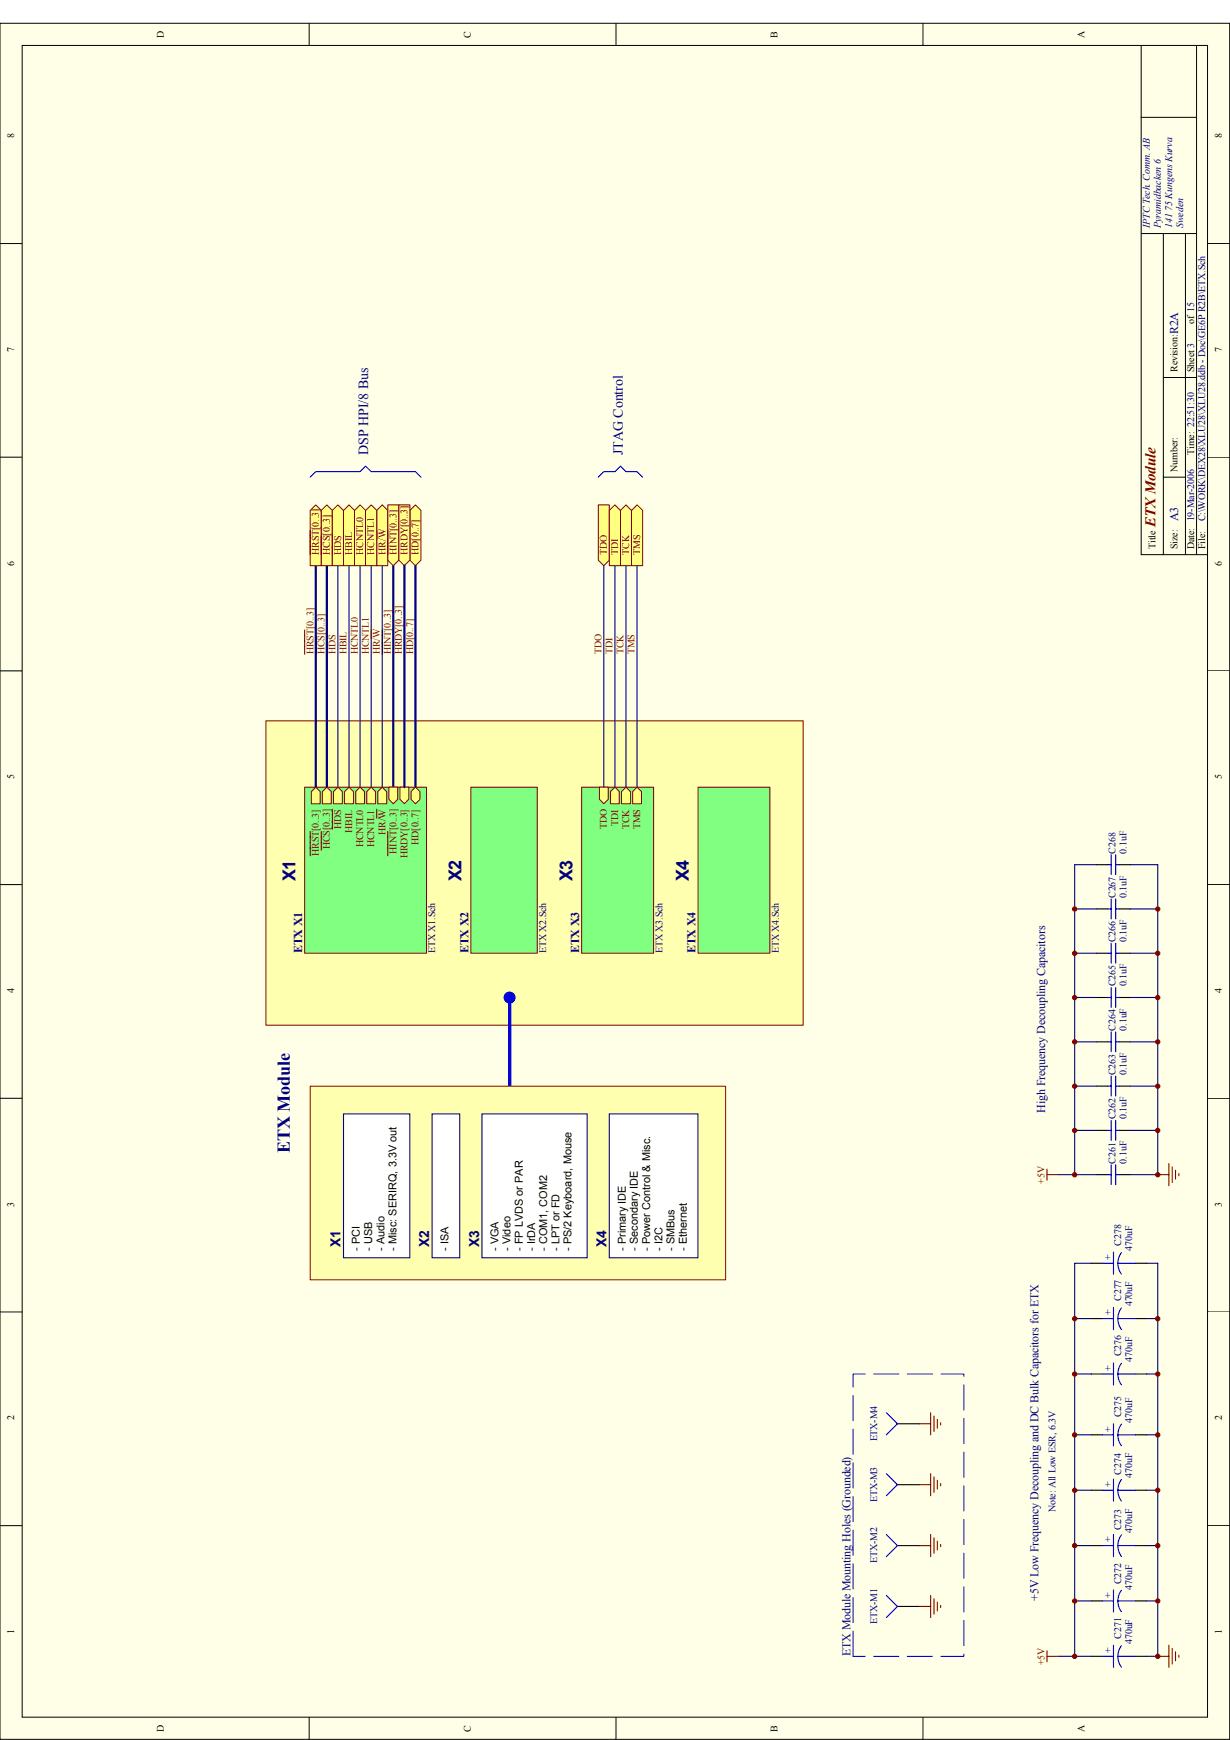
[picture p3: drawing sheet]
<svg xmlns="http://www.w3.org/2000/svg" width="297mm" height="420mm" viewBox="0 0 297 420" stroke-linecap="round" stroke-linejoin="round" font-family="sans-serif">
<path d="M0 5.6h297v414.4h-297z" fill="#ffffe8"/>
<g fill="none" stroke="#000" stroke-width=".24">
<path d="M0 5.6h297v414.4h-297zM5.4 11h286.2v403.6h-286.2zM74.7 5.6v5.4M148.8 5.6v5.4M222.9 5.6v5.4M275.6 11v17.3h13.4M289 11v122.9M275.6 28.3v105.6h16M0 58.8h5.4M275.6 56.4h13.4M280.9 56.4v77.5M286.3 56.4v77.5"/>
<path d="M291.6 58.8h5.4M280.9 91.2h8.1M0 110.4h5.4M280.9 115.2h5.4M291.6 110.4h5.4M0 162h5.4M291.6 162h5.4M0 213.6h5.4M291.6 213.6h5.4M0 265.2h5.4M291.6 265.2h5.4M0 316.8h5.4"/>
<path d="M291.6 316.8h5.4M0 368.4h5.4M291.6 368.4h5.4M74.7 414.6v5.4M148.8 414.6v5.4M222.9 414.6v5.4"/>
</g>
<path d="M64.2 174.1h129.8v73.4h-129.8z" fill="#ffffb0"/>
<path d="M64.2 174.1h129.8v73.5h-129.8z" fill="none" stroke="#800000" stroke-width=".24"/>
<path d="M91 123.2l1.3-1.3 1.3 1.3v13.4h-2.6z" fill-rule="evenodd" fill="#ffff80" stroke="#800000" stroke-width=".24"/>
<path d="M91 128v2.2M73.6 152.1v5.9M76.3 153.4v4.6M78.9 153.2v4.8M92.3 152.1v5.9" fill="none" stroke="#800000" stroke-width=".27"/>
<path d="M76.3 136.6v53.5M78.9 136.6v53.5M95 136.6v53.5M100.3 136.6v53.5" fill="none" stroke="#000080" stroke-width=".53"/>
<path d="M84.3 136.6v53.5M87 136.6v53.5M89.6 136.6v53.5M92.3 136.6v53.5" fill="none" stroke="#000080" stroke-width=".27"/>
<path d="M93.6 121.9h2.7v13.4l-1.3 1.3-1.4-1.3z" fill-rule="evenodd" fill="#ffff80" stroke="#800000" stroke-width=".24"/>
<path d="M93.6 128v5.9" fill="none" stroke="#800000" stroke-width=".27"/>
<path d="M74.9 123.2l1.4-1.3 1.3 1.3v13.4h-2.7z" fill-rule="evenodd" fill="#ffff80" stroke="#800000" stroke-width=".24"/>
<path d="M74.9 128v5.9" fill="none" stroke="#800000" stroke-width=".27"/>
<path d="M77.6 123.2l1.3-1.3 1.4 1.3v13.4h-2.7z" fill-rule="evenodd" fill="#ffff80" stroke="#800000" stroke-width=".24"/>
<path d="M77.6 129.4v4.5" fill="none" stroke="#800000" stroke-width=".27"/>
<path d="M80.3 123.2l1.3-1.3 1.4 1.3v13.4h-2.7z" fill-rule="evenodd" fill="#ffff80" stroke="#800000" stroke-width=".24"/>
<path d="M80.3 129.1v4.8" fill="none" stroke="#800000" stroke-width=".27"/>
<g fill="#ffff80" stroke="#800000" stroke-width=".24">
<path d="M83 123.2l1.3-1.3 1.3 1.3v13.4h-2.6z" fill-rule="evenodd"/>
<path d="M85.6 123.2l1.4-1.3 1.3 1.3v13.4h-2.7z" fill-rule="evenodd"/>
<path d="M88.3 123.2l1.3-1.3 1.4 1.3v13.4h-2.7z" fill-rule="evenodd"/>
<path d="M99 123.2l1.3-1.3 1.4 1.3v12.1l-1.4 1.3-1.3-1.3z" fill-rule="evenodd"/>
</g>
<g fill="none" stroke="#000" stroke-width=".27">
<path d="M264.9 219.5h2.7M264.9 208.8h2.7M270.2 219.5h2.7M270.2 208.8h2.7M264.9 230.2h2.7M270.2 230.2h2.7M264.9 251.6h2.7M264.9 240.9h2.7M270.2 251.6h2.7M270.2 240.9h2.7M264.9 273h2.7M264.9 262.3h2.7"/>
<path d="M270.2 273h2.7M270.2 262.3h2.7M264.9 283.6h2.7M270.2 283.6h2.7M263.5 318.4h2.7M263.5 305h2.7M274.3 318.4h2.6M274.3 305h2.6M263.5 331.8h2.7M274.3 331.8h2.6M216.7 358.5h5.4M216.7 343.8h5.4"/>
<path d="M263.5 346.5h2.7M263.5 359.8h2.7M274.3 346.5h2.6M274.3 359.8h2.6M216.7 373.2h5.4M263.5 373.2h2.7M274.3 373.2h2.6M216.7 387.9h5.4M263.5 400h2.7M263.5 386.6h2.7M274.3 400h2.6M274.3 386.6h2.6"/>
</g>
<g fill="none" stroke="#00f" stroke-width=".27">
<path d="M267.6 219.5h.8M267.6 208.8h.8M268.4 206.4v4.8M268.4 217.1v4.8M269.4 206.4v4.8M269.4 217.1v4.8M269.4 219.5h.8M269.4 208.8h.8M267.6 230.2h.8M268.4 227.8v4.8M268.4 238.5v4.8M269.4 227.8v4.8"/>
<path d="M269.4 238.5v4.8M269.4 230.2h.8M267.6 251.6h.8M267.6 240.9h.8M268.4 249.2v4.8M268.4 259.9v4.8M269.4 249.2v4.8M269.4 259.9v4.8M269.4 251.6h.8M269.4 240.9h.8M267.6 273h.8M267.6 262.3h.8"/>
<path d="M268.4 270.5v4.9M269.4 273h.8M269.4 270.5v4.9M269.4 262.3h.8M267.6 283.6h.8M268.4 281.3v4.8M269.4 281.3v4.8M269.4 283.6h.8M266.2 318.4h2.7M266.2 305h2.7M268.9 302.4v5.3M268.9 315.7v5.4"/>
<path d="M270 318.4h4.3M270 305h4.3M270.8 315.8a4.3 4.3 0 0 0 0 5.2M270.8 302.5a4.3 4.3 0 0 0 0 5.2M266.2 331.8h2.7M268.9 329.1v5.3M270 331.8h4.3M270.8 329.2a4.3 4.3 0 0 0 0 5.2M214 355.8l2.7 2.7-2.7 2.7M214 341.1l2.7 2.7-2.7 2.7M266.2 346.5h2.7M266.2 359.8h2.7"/>
<path d="M268.9 343.8v5.4M268.9 357.2v5.3M270 346.5h4.3M270 359.8h4.3M270.8 343.9a4.4 4.4 0 0 0 0 5.2M270.8 357.3a4.3 4.3 0 0 0 0 5.2M214 370.5l2.7 2.7-2.7 2.7M266.2 373.2h2.7M268.9 370.5v5.4M270 373.2h4.3M270.8 370.6a4.4 4.4 0 0 0 0 5.2M214 385.2l2.7 2.7-2.7 2.7"/>
<path d="M266.2 400h2.7M266.2 386.6h2.7M268.9 383.9v5.3M268.9 397.3v5.3M270 400h4.3M270 386.6h4.3M270.8 397.4a4.3 4.3 0 0 0 0 5.2M270.8 384a4.3 4.3 0 0 0 0 5.2"/>
</g>
<g fill="none" stroke="#000080" stroke-width=".27">
<path d="M259.5 219.5h5.4M264.9 208.8h-5.4v74.8h5.4M272.9 208.8h6.7v74.8h-6.7M272.9 219.5h6.7M259.5 230.2h5.4M272.9 230.2h6.7M259.5 240.9h5.4M259.5 251.6h5.4M272.9 240.9h6.7M272.9 251.6h6.7M259.5 273h5.4M259.5 262.3h5.4"/>
<path d="M272.9 273h6.7M272.9 262.3h6.7M255.5 283.6h4M259.5 318.4h4M263.5 305h-4v95M276.9 318.4h2.7M276.9 305h2.7v95h-2.7M259.5 331.8h4M276.9 331.8h2.7M259.5 346.5h4M259.5 359.8h4M276.9 346.5h2.7"/>
<path d="M276.9 359.8h2.7M259.5 373.2h4M276.9 373.2h2.7M255.5 400h8M259.5 386.6h4M276.9 386.6h2.7"/>
</g>
<g fill="none" stroke="#800000" stroke-width=".27">
<path d="M89.6 152.1v2.2M252.8 282.3v2.7M252.8 283.6h2.7M279.6 283.6h2.7M282.3 281v5.3M283.1 281.8v3.7M283.9 282.6v2.1M284.7 283.4v.5M222.1 358.5h2.6M222.1 343.8h2.6M224.7 341.1v5.4M224.7 355.8v5.4"/>
<path d="M225.6 341.9v3.8M225.6 356.6v3.8M226.4 342.7v2.2M226.4 357.4v2.2M227.2 343.5v.6M227.2 358.2v.6M222.1 373.2h2.6M224.7 370.5v5.4M225.6 371.3v3.8M226.4 372.1v2.2M227.2 372.9v.6M222.1 387.9h2.6"/>
<path d="M224.7 385.2v5.4M225.6 386v3.8M226.4 386.9v2.1M227.2 387.7v.5M252.8 398.6v2.7M252.8 400h2.7M279.6 400h2.7M282.3 397.3v5.3M283.1 398.1v3.7M283.9 398.9v2.1M284.7 399.7v.5"/>
</g>
<g fill="#800000" stroke="#800000" stroke-width=".24">
<circle cx="259.5" cy="400" r=".53"/>
<circle cx="259.5" cy="318.4" r=".53"/>
<circle cx="259.5" cy="373.2" r=".53"/>
<circle cx="259.5" cy="386.6" r=".53"/>
<circle cx="259.5" cy="331.8" r=".53"/>
<circle cx="259.5" cy="346.5" r=".53"/>
<circle cx="259.5" cy="359.9" r=".53"/>
<circle cx="279.6" cy="400" r=".53"/>
<circle cx="279.6" cy="318.4" r=".53"/>
<circle cx="279.6" cy="346.5" r=".53"/>
<circle cx="279.6" cy="373.2" r=".53"/>
<circle cx="279.6" cy="386.6" r=".53"/>
<circle cx="279.6" cy="331.8" r=".53"/>
<circle cx="279.6" cy="359.9" r=".53"/>
<circle cx="279.6" cy="240.9" r=".53"/>
<circle cx="279.6" cy="262.3" r=".53"/>
<circle cx="279.6" cy="273" r=".53"/>
<circle cx="279.6" cy="283.7" r=".53"/>
<circle cx="279.6" cy="251.6" r=".53"/>
<circle cx="279.6" cy="230.2" r=".53"/>
<circle cx="279.6" cy="219.5" r=".53"/>
<circle cx="259.5" cy="273" r=".53"/>
<circle cx="259.5" cy="262.3" r=".53"/>
<circle cx="259.5" cy="240.9" r=".53"/>
<circle cx="259.5" cy="251.6" r=".53"/>
<circle cx="259.5" cy="283.7" r=".53"/>
<circle cx="259.5" cy="230.2" r=".53"/>
<circle cx="259.5" cy="219.5" r=".53"/>
</g>
<path d="M206 400v-68.2h26.8v68.2h-26.8" fill="none" stroke="#00f" stroke-width=".24" stroke-dasharray="6.1 2"/>
<g fill="#ffff80" stroke="#800000" stroke-width=".24">
<path d="M144.5 121.9h2.7v13.4l-1.4 1.3-1.3-1.3z" fill-rule="evenodd"/>
<path d="M147.2 123.2l1.3-1.3 1.3 1.3v13.4h-2.6z" fill-rule="evenodd"/>
<path d="M149.8 123.2l1.4-1.3 1.3 1.3v13.4h-2.7z" fill-rule="evenodd"/>
<path d="M152.5 123.2l1.3-1.3 1.4 1.3v13.4h-2.7z" fill-rule="evenodd"/>
</g>
<path d="M74.9 115.2l1.4-1.3h10.7l1.3-1.3 1.3 1.3h10.7l1.4 1.3M144.5 115.2l1.3-1.3h2.7l1.3-1.3 1.4 1.3h2.6l1.4 1.3" fill="none" stroke="#00f" stroke-width=".27"/>
<circle cx="123.1" cy="240.9" r="1.33" fill="#00f" stroke="#00f" stroke-width=".24"/>
<path d="M123.1 240.9v21.4" fill="none" stroke="#00f" stroke-width=".8"/>
<path d="M74.9 262.3h100.3v46.7h-100.3z" fill="#ffffb0"/>
<path d="M74.9 262.3h100.3v46.7h-100.3z" fill="none" stroke="#800000" stroke-width=".24"/>
<g fill="#fff" stroke="#11037e" stroke-width=".27">
<path d="M83 269h16v34.7h-16z" fill-rule="evenodd"/>
<path d="M104.4 269h6.6v34.7h-6.6z" fill-rule="evenodd"/>
<path d="M116.4 269h25.4v34.7h-25.4z" fill-rule="evenodd"/>
<path d="M147.2 269h21.4v34.7h-21.4z" fill-rule="evenodd"/>
</g>
<path d="M81.6 136.6v53.5" fill="none" stroke="#000080" stroke-width=".27"/>
<path d="M73.6 190.1h29.4v40.1h-29.4z" fill="#80ff80"/>
<path d="M73.6 190.1h29.4v40.1h-29.4z" fill="none" stroke="#800000" stroke-width=".24"/>
<g fill="#ffff80" stroke="#800000" stroke-width=".24">
<path d="M100.3 190.1l1.1 1v1.9l-1.1 1.1-1-1.1v-1.9z" fill-rule="evenodd"/>
<path d="M75.2 191.1l1.1-1 1 1v3h-2.1z" fill-rule="evenodd"/>
</g>
<path d="M74.9 200.8v5.9" fill="none" stroke="#800000" stroke-width=".27"/>
<path d="M93.9 190.1h2.2v2.9l-1.1 1.1-1.1-1.1z" fill-rule="evenodd" fill="#ffff80" stroke="#800000" stroke-width=".24"/>
<path d="M93.6 200.8v5.9" fill="none" stroke="#800000" stroke-width=".27"/>
<path d="M77.9 191.1l1-1 1.1 1v3h-2.1z" fill-rule="evenodd" fill="#ffff80" stroke="#800000" stroke-width=".24"/>
<path d="M77.6 200.8v4.5" fill="none" stroke="#800000" stroke-width=".27"/>
<path d="M81.6 190.1l1.1 1v3h-2.2v-3z" fill-rule="evenodd" fill="#ffff80" stroke="#800000" stroke-width=".24"/>
<path d="M80.3 195.4v4.8" fill="none" stroke="#800000" stroke-width=".27"/>
<g fill="#ffff80" stroke="#800000" stroke-width=".24">
<path d="M83.2 191.1l1.1-1 1 1v3h-2.1z" fill-rule="evenodd"/>
<path d="M87 190.1l1 1v3h-2.1v-3z" fill-rule="evenodd"/>
<path d="M88.6 191.1l1-1 1.1 1v3h-2.1z" fill-rule="evenodd"/>
<path d="M91.2 191.1l1.1-1 1.1 1v3h-2.2z" fill-rule="evenodd"/>
</g>
<path d="M91 195.4v2.2" fill="none" stroke="#800000" stroke-width=".27"/>
<path d="M96.6 190.1h2.1v2.9l-1 1.1-1.1-1.1z" fill-rule="evenodd" fill="#ffff80" stroke="#800000" stroke-width=".24"/>
<path d="M113.7 190.1h16.1v40.1h-16.1z" fill="#80ff80"/>
<path d="M113.7 190.1h16.1v40.1h-16.1z" fill="none" stroke="#800000" stroke-width=".24"/>
<path d="M140.5 190.1h17.3v40.1h-17.3z" fill="#80ff80"/>
<path d="M140.5 190.1h17.3v40.1h-17.3z" fill="none" stroke="#800000" stroke-width=".24"/>
<g fill="#ffff80" stroke="#800000" stroke-width=".24">
<path d="M144.8 190.1h2.1v2.9l-1.1 1.1-1-1.1z" fill-rule="evenodd"/>
<path d="M147.4 191.1l1.1-1 1.1 1v3h-2.2z" fill-rule="evenodd"/>
<path d="M150.1 191.1l1.1-1 1 1v3h-2.1z" fill-rule="evenodd"/>
<path d="M153.8 190.1l1.1 1v3h-2.1v-3z" fill-rule="evenodd"/>
</g>
<path d="M168.6 190.1h17.3v40.1h-17.3z" fill="#80ff80"/>
<path d="M168.6 190.1h17.3v40.1h-17.3z" fill="none" stroke="#800000" stroke-width=".24"/>
<path d="M145.8 136.6v53.5M148.5 136.6v53.5M151.2 136.6v53.5M153.8 136.6v53.5" fill="none" stroke="#000080" stroke-width=".27"/>
<path d="M96.3 121.9h2.7v13.4l-1.3 1.3-1.4-1.3z" fill-rule="evenodd" fill="#ffff80" stroke="#800000" stroke-width=".24"/>
<path d="M97.7 136.6v53.5" fill="none" stroke="#000080" stroke-width=".53"/>
<g font-size="4.3" fill="#000080">
<text x="71.3" y="212.8" transform="rotate(-90 71.3 212.8)">X1</text>
<text x="111.5" y="212.8" transform="rotate(-90 111.5 212.8)">X2</text>
<text x="138.2" y="212.8" transform="rotate(-90 138.2 212.8)">X3</text>
<text x="166.3" y="212.8" transform="rotate(-90 166.3 212.8)">X4</text>
<text x="70" y="278.3" transform="rotate(-90 70 278.3)">ETX Module</text>
</g>
<text font-size="3.6" fill="#800000" x="279.1" y="127.2" transform="rotate(-90 279.1 127.2)">ETX Module</text>
<g font-size="3.4" fill="#000080">
<text x="88.9" y="109.9" transform="rotate(-90 88.9 109.9)">DSP HPI/8 Bus</text>
<text x="150.4" y="109.9" transform="rotate(-90 150.4 109.9)">JTAG Control</text>
<text x="82.3" y="301" transform="rotate(-90 82.3 301)">X1</text>
<text x="103.7" y="301" transform="rotate(-90 103.7 301)">X2</text>
<text x="115.7" y="301" transform="rotate(-90 115.7 301)">X3</text>
<text x="146.5" y="301" transform="rotate(-90 146.5 301)">X4</text>
</g>
<g font-size="2.9" fill="#000080">
<text x="284.5" y="80.7" transform="rotate(-90 284.5 80.7)">R2A</text>
<text x="284.5" y="125.9" transform="rotate(-90 284.5 125.9)">A3</text>
<text x="73" y="230.2" transform="rotate(-90 73 230.2)">ETX X1</text>
<text x="113.1" y="230.2" transform="rotate(-90 113.1 230.2)">ETX X2</text>
<text x="139.9" y="230.2" transform="rotate(-90 139.9 230.2)">ETX X3</text>
<text x="168" y="230.2" transform="rotate(-90 168 230.2)">ETX X4</text>
<text x="252.4" y="268.7" transform="rotate(-90 252.4 268.7)">High Frequency Decoupling Capacitors</text>
<text x="250.8" y="386.6" transform="rotate(-90 250.8 386.6)">+5V Low Frequency Decoupling and DC Bulk Capacitors for ETX</text>
<text x="205.4" y="400" transform="rotate(-90 205.4 400)">ETX Module Mounting Holes (Grounded)</text>
</g>
<g font-size="2.6">
<text x="86.9" y="302.1" transform="rotate(-90 86.9 302.1)">- PCI</text>
<text x="89.9" y="302.1" transform="rotate(-90 89.9 302.1)">- USB</text>
<text x="92.8" y="302.1" transform="rotate(-90 92.8 302.1)">- Audio</text>
<text x="95.8" y="302.1" transform="rotate(-90 95.8 302.1)">- Misc: SERIRQ, 3.3V out</text>
<text x="108.3" y="302.1" transform="rotate(-90 108.3 302.1)">- ISA</text>
<text x="120.4" y="302.1" transform="rotate(-90 120.4 302.1)">- VGA</text>
<text x="123.3" y="302.1" transform="rotate(-90 123.3 302.1)">- Video</text>
<text x="126.3" y="302.1" transform="rotate(-90 126.3 302.1)">- FP LVDS or PAR</text>
<text x="129.2" y="302.1" transform="rotate(-90 129.2 302.1)">- IrDA</text>
<text x="132.1" y="302.1" transform="rotate(-90 132.1 302.1)">- COM1, COM2</text>
<text x="135.1" y="302.1" transform="rotate(-90 135.1 302.1)">- LPT or FD</text>
<text x="138" y="302.1" transform="rotate(-90 138 302.1)">- PS/2 Keyboard, Mouse</text>
<text x="151.1" y="302.1" transform="rotate(-90 151.1 302.1)">- Primary IDE</text>
<text x="154.1" y="302.1" transform="rotate(-90 154.1 302.1)">- Secondary IDE</text>
<text x="157" y="302.1" transform="rotate(-90 157 302.1)">- Power Control &amp; Misc.</text>
<text x="160" y="302.1" transform="rotate(-90 160 302.1)">- I2C</text>
<text x="162.9" y="302.1" transform="rotate(-90 162.9 302.1)">- SMBus</text>
<text x="165.8" y="302.1" transform="rotate(-90 165.8 302.1)">- Ethernet</text>
</g>
<g font-size="2.4">
<text x="39.6" y="9.1" transform="rotate(-90 39.6 9.1)">D</text>
<text x="113.7" y="9.1" transform="rotate(-90 113.7 9.1)">C</text>
<text x="187.8" y="9.1" transform="rotate(-90 187.8 9.1)">B</text>
<text x="261.9" y="9.1" transform="rotate(-90 261.9 9.1)">A</text>
<text x="3.4" y="33.4" transform="rotate(-90 3.4 33.4)">8</text>
<text x="295.1" y="33.4" transform="rotate(-90 295.1 33.4)">8</text>
<text x="288.4" y="78.3" transform="rotate(-90 288.4 78.3)">of 15</text>
<text x="3.4" y="85" transform="rotate(-90 3.4 85)">7</text>
<text x="284.4" y="89.8" transform="rotate(-90 284.4 89.8)">Revision:</text>
<text x="288.4" y="89.8" transform="rotate(-90 288.4 89.8)">Sheet 3</text>
<text x="295.1" y="85" transform="rotate(-90 295.1 85)">7</text>
<text x="284.4" y="113.9" transform="rotate(-90 284.4 113.9)">Number:</text>
<text x="288.4" y="109.9" transform="rotate(-90 288.4 109.9)">Time: 22:51:30</text>
<text x="3.4" y="136.6" transform="rotate(-90 3.4 136.6)">6</text>
<text x="279" y="132.6" transform="rotate(-90 279 132.6)">Title</text>
<text x="284.4" y="132.6" transform="rotate(-90 284.4 132.6)">Size:</text>
<text x="288.4" y="132.6" transform="rotate(-90 288.4 132.6)">Date: 19-Mar-2006</text>
<text x="291.1" y="132.6" transform="rotate(-90 291.1 132.6)">File:</text>
<text x="295.1" y="136.6" transform="rotate(-90 295.1 136.6)">6</text>
<text x="3.4" y="188.2" transform="rotate(-90 3.4 188.2)">5</text>
<text x="295.1" y="188.2" transform="rotate(-90 295.1 188.2)">5</text>
<text x="3.4" y="239.8" transform="rotate(-90 3.4 239.8)">4</text>
<text x="295.1" y="239.8" transform="rotate(-90 295.1 239.8)">4</text>
<text x="3.4" y="291.4" transform="rotate(-90 3.4 291.4)">3</text>
<text x="295.1" y="291.4" transform="rotate(-90 295.1 291.4)">3</text>
<text x="3.4" y="343" transform="rotate(-90 3.4 343)">2</text>
<text x="295.1" y="343" transform="rotate(-90 295.1 343)">2</text>
<text x="3.4" y="394.6" transform="rotate(-90 3.4 394.6)">1</text>
<text x="295.1" y="394.6" transform="rotate(-90 295.1 394.6)">1</text>
<text x="39.6" y="418.1" transform="rotate(-90 39.6 418.1)">D</text>
<text x="113.7" y="418.1" transform="rotate(-90 113.7 418.1)">C</text>
<text x="187.8" y="418.1" transform="rotate(-90 187.8 418.1)">B</text>
<text x="261.9" y="418.1" transform="rotate(-90 261.9 418.1)">A</text>
</g>
<g font-size="2.4" fill="#000080">
<text x="277.7" y="55.1" transform="rotate(-90 277.7 55.1)">IPTC Tech. Comm. AB</text>
<text x="280.4" y="55.1" transform="rotate(-90 280.4 55.1)">Pyramidbacken 6</text>
<text x="283" y="55.1" transform="rotate(-90 283 55.1)">141 75 Kungens Kurva</text>
<text x="285.7" y="55.1" transform="rotate(-90 285.7 55.1)">Sweden</text>
<text x="291.1" y="125.9" transform="rotate(-90 291.1 125.9)">C:\WORK\DEX28\XLU28\XLU28.ddb - Doc\GE6P R2B\ETX.Sch</text>
<text x="269.4" y="206.1" transform="rotate(-90 269.4 206.1)">C268</text>
<text x="272.1" y="206.1" transform="rotate(-90 272.1 206.1)">0.1uF</text>
<text x="269.4" y="216.8" transform="rotate(-90 269.4 216.8)">C267</text>
<text x="272.1" y="216.8" transform="rotate(-90 272.1 216.8)">0.1uF</text>
<text x="269.4" y="227.5" transform="rotate(-90 269.4 227.5)">C266</text>
<text x="272.1" y="227.5" transform="rotate(-90 272.1 227.5)">0.1uF</text>
<text x="105.1" y="230.2" transform="rotate(-90 105.1 230.2)">ETX X1.Sch</text>
<text x="131.9" y="230.2" transform="rotate(-90 131.9 230.2)">ETX X2.Sch</text>
<text x="160" y="230.2" transform="rotate(-90 160 230.2)">ETX X3.Sch</text>
<text x="188" y="230.2" transform="rotate(-90 188 230.2)">ETX X4.Sch</text>
<text x="269.4" y="238.2" transform="rotate(-90 269.4 238.2)">C265</text>
<text x="272.1" y="238.2" transform="rotate(-90 272.1 238.2)">0.1uF</text>
<text x="269.4" y="248.9" transform="rotate(-90 269.4 248.9)">C264</text>
<text x="272.1" y="248.9" transform="rotate(-90 272.1 248.9)">0.1uF</text>
<text x="269.4" y="259.6" transform="rotate(-90 269.4 259.6)">C263</text>
<text x="272.1" y="259.6" transform="rotate(-90 272.1 259.6)">0.1uF</text>
<text x="269.4" y="270.3" transform="rotate(-90 269.4 270.3)">C262</text>
<text x="272.1" y="270.3" transform="rotate(-90 272.1 270.3)">0.1uF</text>
<text x="269.4" y="281" transform="rotate(-90 269.4 281)">C261</text>
<text x="272.1" y="281" transform="rotate(-90 272.1 281)">0.1uF</text>
<text x="268.3" y="304.2" transform="rotate(-90 268.3 304.2)">+</text>
<text x="270.7" y="300.8" transform="rotate(-90 270.7 300.8)">C278</text>
<text x="273.4" y="302.1" transform="rotate(-90 273.4 302.1)">470uF</text>
<text x="268.3" y="317.6" transform="rotate(-90 268.3 317.6)">+</text>
<text x="270.7" y="314.1" transform="rotate(-90 270.7 314.1)">C277</text>
<text x="273.4" y="315.5" transform="rotate(-90 273.4 315.5)">470uF</text>
<text x="270.7" y="327.5" transform="rotate(-90 270.7 327.5)">C276</text>
<text x="273.4" y="328.8" transform="rotate(-90 273.4 328.8)">470uF</text>
<text x="268.3" y="331" transform="rotate(-90 268.3 331)">+</text>
<text x="268.3" y="345.7" transform="rotate(-90 268.3 345.7)">+</text>
<text x="270.7" y="342.2" transform="rotate(-90 270.7 342.2)">C275</text>
<text x="273.4" y="343.5" transform="rotate(-90 273.4 343.5)">470uF</text>
<text x="211.9" y="348.1" transform="rotate(-90 211.9 348.1)">ETX-M4</text>
<text x="268.3" y="359" transform="rotate(-90 268.3 359)">+</text>
<text x="270.7" y="356.1" transform="rotate(-90 270.7 356.1)">C274</text>
<text x="273.4" y="356.9" transform="rotate(-90 273.4 356.9)">470uF</text>
<text x="211.9" y="362.8" transform="rotate(-90 211.9 362.8)">ETX-M3</text>
<text x="254.9" y="365.2" transform="rotate(-90 254.9 365.2)">Note: All Low ESR, 6.3V</text>
<text x="270.7" y="369.5" transform="rotate(-90 270.7 369.5)">C273</text>
<text x="273.4" y="370.3" transform="rotate(-90 273.4 370.3)">470uF</text>
<text x="211.9" y="377.5" transform="rotate(-90 211.9 377.5)">ETX-M2</text>
<text x="268.3" y="372.4" transform="rotate(-90 268.3 372.4)">+</text>
<text x="270.7" y="382.6" transform="rotate(-90 270.7 382.6)">C272</text>
<text x="273.4" y="383.9" transform="rotate(-90 273.4 383.9)">470uF</text>
<text x="268.3" y="385.8" transform="rotate(-90 268.3 385.8)">+</text>
<text x="211.9" y="392.2" transform="rotate(-90 211.9 392.2)">ETX-M1</text>
<text x="270.7" y="395.7" transform="rotate(-90 270.7 395.7)">C271</text>
<text x="268.3" y="399.2" transform="rotate(-90 268.3 399.2)">+</text>
<text x="273.4" y="397" transform="rotate(-90 273.4 397)">470uF</text>
</g>
<g font-size="2.4" fill="#800000">
<text x="77" y="133.9" transform="rotate(-90 77 133.9)">HRST[0..3]</text>
<text x="79.7" y="133.9" transform="rotate(-90 79.7 133.9)">HCS[0..3]</text>
<text x="82.4" y="133.9" transform="rotate(-90 82.4 133.9)">HDS</text>
<text x="85" y="133.9" transform="rotate(-90 85 133.9)">HBIL</text>
<text x="87.7" y="133.9" transform="rotate(-90 87.7 133.9)">HCNTL0</text>
<text x="90.4" y="133.9" transform="rotate(-90 90.4 133.9)">HCNTL1</text>
<text x="93.1" y="133.9" transform="rotate(-90 93.1 133.9)">HR/W</text>
<text x="95.7" y="133.9" transform="rotate(-90 95.7 133.9)">HINT[0..3]</text>
<text x="98.4" y="133.9" transform="rotate(-90 98.4 133.9)">HRDY[0..3]</text>
<text x="101.1" y="133.9" transform="rotate(-90 101.1 133.9)">HD[0..7]</text>
<text x="146.6" y="133.9" transform="rotate(-90 146.6 133.9)">TDO</text>
<text x="149.2" y="133.9" transform="rotate(-90 149.2 133.9)">TDI</text>
<text x="151.9" y="133.9" transform="rotate(-90 151.9 133.9)">TCK</text>
<text x="154.6" y="133.9" transform="rotate(-90 154.6 133.9)">TMS</text>
<text x="75.7" y="158" transform="rotate(-90 75.7 158)">HRST[0..3]</text>
<text x="78.4" y="158" transform="rotate(-90 78.4 158)">HCS[0..3]</text>
<text x="81" y="158" transform="rotate(-90 81 158)">HDS</text>
<text x="83.7" y="158" transform="rotate(-90 83.7 158)">HBIL</text>
<text x="86.4" y="158" transform="rotate(-90 86.4 158)">HCNTL0</text>
<text x="89" y="158" transform="rotate(-90 89 158)">HCNTL1</text>
<text x="91.7" y="158" transform="rotate(-90 91.7 158)">HR/W</text>
<text x="94.4" y="158" transform="rotate(-90 94.4 158)">HINT[0..3]</text>
<text x="97.1" y="158" transform="rotate(-90 97.1 158)">HRDY[0..3]</text>
<text x="99.8" y="158" transform="rotate(-90 99.8 158)">HD[0..7]</text>
<text x="145.2" y="158" transform="rotate(-90 145.2 158)">TDO</text>
<text x="147.9" y="158" transform="rotate(-90 147.9 158)">TDI</text>
<text x="150.6" y="158" transform="rotate(-90 150.6 158)">TCK</text>
<text x="153.3" y="158" transform="rotate(-90 153.3 158)">TMS</text>
<text x="82.4" y="200.2" transform="rotate(-90 82.4 200.2)">HDS</text>
<text x="85" y="201" transform="rotate(-90 85 201)">HBIL</text>
<text x="93.1" y="201.6" transform="rotate(-90 93.1 201.6)">HR/W</text>
<text x="101.1" y="204" transform="rotate(-90 101.1 204)">HD[0..7]</text>
<text x="146.6" y="200.2" transform="rotate(-90 146.6 200.2)">TDO</text>
<text x="149.2" y="199.4" transform="rotate(-90 149.2 199.4)">TDI</text>
<text x="151.9" y="200.2" transform="rotate(-90 151.9 200.2)">TCK</text>
<text x="154.6" y="200.2" transform="rotate(-90 154.6 200.2)">TMS</text>
<text x="77" y="206.7" transform="rotate(-90 77 206.7)">HRST[0..3]</text>
<text x="79.7" y="205.1" transform="rotate(-90 79.7 205.1)">HCS[0..3]</text>
<text x="87.7" y="204.5" transform="rotate(-90 87.7 204.5)">HCNTL0</text>
<text x="90.4" y="204.5" transform="rotate(-90 90.4 204.5)">HCNTL1</text>
<text x="95.7" y="206.1" transform="rotate(-90 95.7 206.1)">HINT[0..3]</text>
<text x="98.4" y="207.2" transform="rotate(-90 98.4 207.2)">HRDY[0..3]</text>
<text x="252.3" y="285.8" transform="rotate(-90 252.3 285.8)">+5V</text>
<text x="252.3" y="402.1" transform="rotate(-90 252.3 402.1)">+5V</text>
</g>
</svg>
